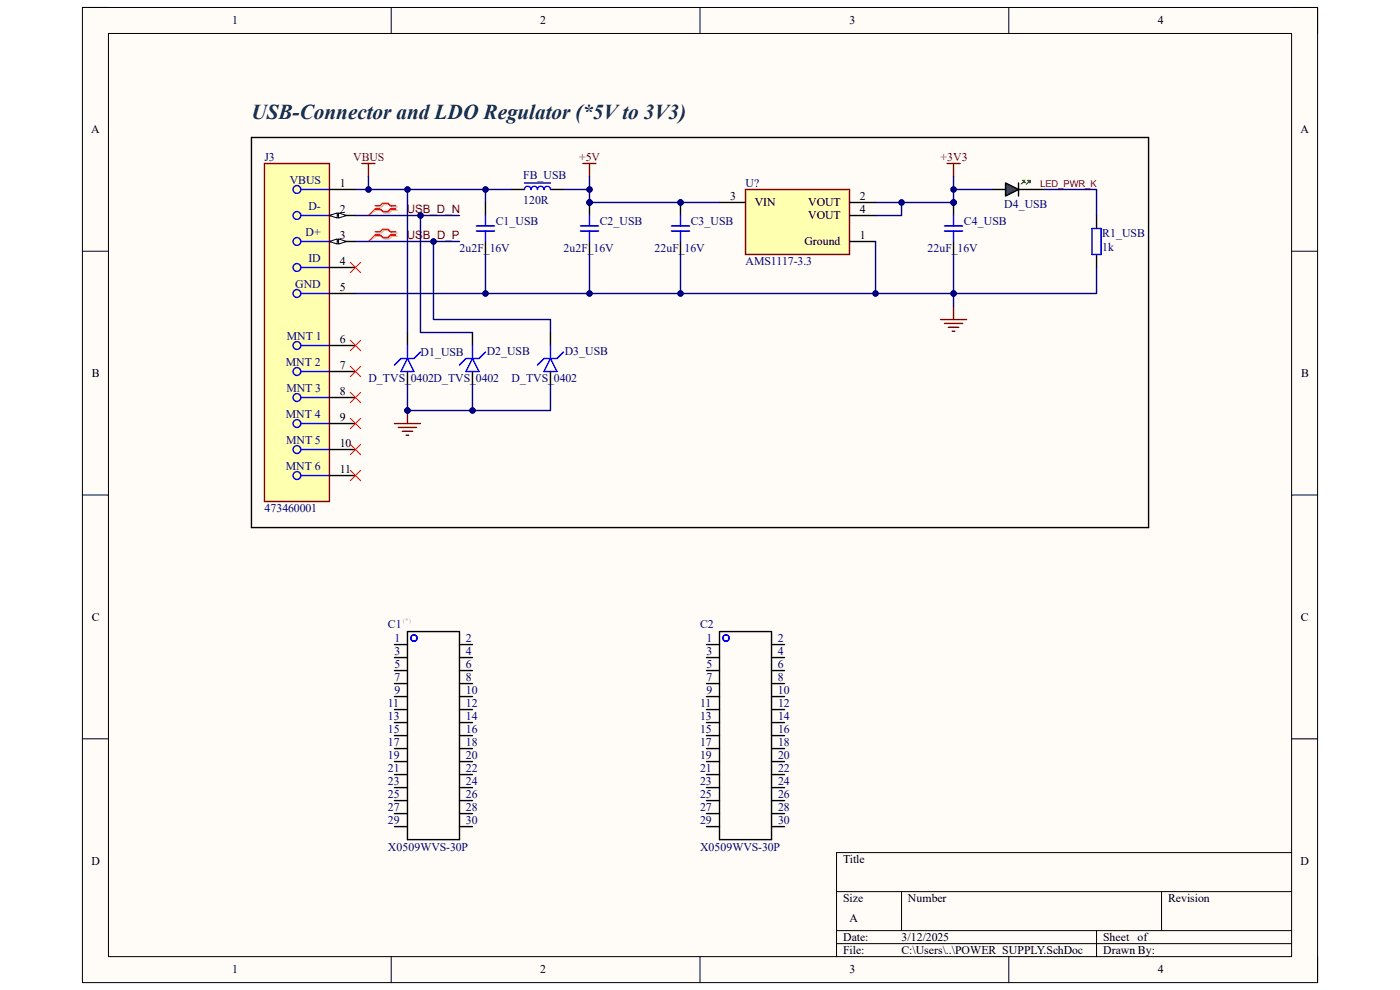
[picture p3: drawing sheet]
<svg xmlns="http://www.w3.org/2000/svg" width="297mm" height="210mm" viewBox="0 0 297 210" stroke-linecap="round" stroke-linejoin="round" font-family="sans-serif">
<path d="M17.5 1.6h262v206.8h-262z" fill-rule="evenodd" fill="#fffcf8"/>
<path d="M17.5 1.6h262v206.8h-262z" fill="none" stroke="#000" stroke-width=".21"/>
<path d="M23 7.1h251v195.8h-251z" fill-rule="evenodd" fill="#fffcf8"/>
<g fill="none" stroke="#000" stroke-width=".21">
<path d="M17.5 1.6h5.5M23 7.1h251v195.8h-251zM83 1.6v5.5M148.5 1.6v5.5M214 1.6v5.5M274 1.6h5.5v5.5M17.5 53.3h5.5M274 53.3h5.5M17.5 105h5.5M274 105h5.5M17.5 156.7h5.5M274 156.7h5.5"/>
<path d="M177.5 189.1h96.5M177.5 197.4h96.5M191.3 189.1v8.3M232.6 197.4v5.5M246.4 189.1v8.3M274 180.9h-96.5v22M83 202.9v5.5M148.5 202.9v5.5M177.5 200.2h96.5M214 202.9v5.5M279.5 202.9v5.5"/>
</g>
<path d="M158.2 40.2h22v13.8h-22z" fill-rule="evenodd" fill="#ffffb0"/>
<path d="M158.2 40.2h22v13.8h-22z" fill="none" stroke="#800000" stroke-width=".3"/>
<path d="M152.6 43h5.6M180.2 43h5.5M180.2 45.7h5.5M180.2 51.2h5.5" fill="none" stroke="#000" stroke-width=".3"/>
<path d="M56.1 34.7h13.8v71.7h-13.8z" fill-rule="evenodd" fill="#ffffb0"/>
<path d="M56.1 34.7h13.8v71.7h-13.8z" fill="none" stroke="#800000" stroke-width=".3"/>
<g fill="none" stroke="#00f" stroke-width=".3">
<path d="M63.8 40.2h6.1M63.8 45.7h6.1M63.8 51.2h6.1M63.8 56.7h6.1M63.8 62.3h6.1M63.8 73.3h6.1M63.8 78.8h6.1M63.8 84.3h6.1M63.8 89.8h6.1M63.8 95.4h6.1M63.8 100.9h6.1"/>
<circle cx="63" cy="56.7" r=".83"/>
<circle cx="63" cy="40.2" r=".83"/>
<circle cx="63" cy="51.2" r=".83"/>
<circle cx="63" cy="45.7" r=".83"/>
<circle cx="63" cy="78.8" r=".83"/>
<circle cx="63" cy="62.3" r=".83"/>
<circle cx="63" cy="73.3" r=".83"/>
<circle cx="63" cy="84.3" r=".83"/>
<circle cx="63" cy="89.8" r=".83"/>
<circle cx="63" cy="95.4" r=".83"/>
<circle cx="63" cy="100.9" r=".83"/>
</g>
<path d="M69.9 40.2h5.5M69.9 45.7h5.5" fill="none" stroke="#000" stroke-width=".3"/>
<path d="M69.9 45.7l1.6-.5v1.1z" fill="#f8fcff"/>
<path d="M69.9 45.7l1.6-.5v1.1z" fill="none" stroke="#000" stroke-width=".21"/>
<path d="M71.8 45.2l1.7 .5-1.7 .6z" fill="#f8fcff"/>
<path d="M71.8 45.2l1.7 .5-1.7 .6z" fill="none" stroke="#000" stroke-width=".21"/>
<path d="M69.9 51.2h5.5" fill="none" stroke="#000" stroke-width=".3"/>
<path d="M69.9 51.2l1.6-.5v1.1z" fill="#f8fcff"/>
<path d="M69.9 51.2l1.6-.5v1.1z" fill="none" stroke="#000" stroke-width=".21"/>
<path d="M71.8 50.7l1.7 .5-1.7 .6z" fill="#f8fcff"/>
<path d="M71.8 50.7l1.7 .5-1.7 .6z" fill="none" stroke="#000" stroke-width=".21"/>
<path d="M69.9 56.7h5.5M103 43v2.7M103 51.2v2.8M108.5 40.2h2.8M116.8 40.2h2.7M69.9 62.3h5.5M69.9 73.3h5.5M69.9 78.8h5.5M69.9 84.3h5.5M69.9 89.8h5.5M69.9 95.4h5.5M69.9 100.9h5.5" fill="none" stroke="#000" stroke-width=".3"/>
<g fill="none" stroke="#f00" stroke-width=".21">
<path d="M74.3 55.6l2.2 2.2M76.5 55.6l-2.2 2.2M74.3 72.2l2.2 2.2M74.3 77.7l2.2 2.2M76.5 72.2l-2.2 2.2M76.5 77.7l-2.2 2.2M74.3 83.2l2.2 2.2M74.3 88.7l2.2 2.2M74.3 94.3l2.2 2.2M74.3 99.8l2.2 2.2M76.5 83.2l-2.2 2.2M76.5 88.7l-2.2 2.2"/>
<path d="M76.5 94.3l-2.2 2.2M76.5 99.8l-2.2 2.2"/>
</g>
<path d="M76.8 34.7h2.7M78.2 34.7v2.7M199.5 67.8h5.6M200.4 68.6h3.8M201.2 69.4h2.2M202 70.3h.6M202.3 65v2.8" fill="none" stroke="#800000" stroke-width=".3"/>
<path d="M111.3 38.8h5.5M101.1 49h3.8M101.1 47.9h3.8M103 45.7v2.2M103 49v2.2M111.3 40.2a.69 .69 0 0 1 .7-.7 .69 .69 0 0 1 .6 .7 .69 .69 0 0 1 .7-.7 .69 .69 0 0 1 .7 .7 .69 .69 0 0 1 .7-.7 .69 .69 0 0 1 .7 .7 .69 .69 0 0 1 .7-.7 .69 .69 0 0 1 .7 .7" fill="none" stroke="#00f" stroke-width=".3"/>
<circle cx="125.1" cy="43" r=".56" fill="#000080"/>
<circle cx="125.1" cy="43" r=".56" fill="none" stroke="#000080" stroke-width=".21"/>
<path d="M125.1 43v2.7M125.1 51.2v2.8" fill="none" stroke="#000" stroke-width=".3"/>
<circle cx="125.1" cy="43" r=".56" fill="#000080"/>
<circle cx="125.1" cy="43" r=".56" fill="none" stroke="#000080" stroke-width=".21"/>
<path d="M123.1 49h3.9M123.1 47.9h3.9M125.1 45.7v2.2M125.1 49v2.2" fill="none" stroke="#00f" stroke-width=".3"/>
<path d="M123.7 34.7h2.7M125.1 34.7v2.7" fill="none" stroke="#800000" stroke-width=".3"/>
<path d="M79.8 43.9h1.1l.6-.5h1.1l.5 .5h1.1M79.8 44.6h1.1l.6 .6h1.1l.5-.6h1.1M79.8 49.4h1.1l.6-.5h1.1l.5 .5h1.1M79.8 50.1h1.1l.6 .6h1.1l.5-.6h1.1" fill="none" stroke="#d0a19e" stroke-width=".3"/>
<path d="M79.8 44.6l-1.6 1.1M79.8 50.1l-1.6 1.1" fill="none" stroke="#d0a19e" stroke-width=".21"/>
<path d="M79.5 43.6h1.2l.5-.5h1.1l.6 .5h1.1M79.5 44.3h1.2l.5 .6h1.1l.6-.6h1.1M79.5 49.2h1.2l.5-.6h1.1l.6 .6h1.1M79.5 49.9h1.2l.5 .5h1.1l.6-.5h1.1" fill="none" stroke="#f00" stroke-width=".3"/>
<path d="M79.5 44.3l-1.3 1.4M79.5 49.9l-1.3 1.3" fill="none" stroke="#f00" stroke-width=".21"/>
<circle cx="144.4" cy="43" r=".56" fill="#000080"/>
<circle cx="144.4" cy="43" r=".56" fill="none" stroke="#000080" stroke-width=".21"/>
<path d="M144.4 43v2.7M144.4 51.2v2.8" fill="none" stroke="#000" stroke-width=".3"/>
<circle cx="144.4" cy="43" r=".56" fill="#000080"/>
<circle cx="144.4" cy="43" r=".56" fill="none" stroke="#000080" stroke-width=".21"/>
<path d="M142.4 49h3.9M142.4 47.9h3.9M144.4 45.7v2.2M144.4 49v2.2" fill="none" stroke="#00f" stroke-width=".3"/>
<circle cx="202.3" cy="43" r=".56" fill="#000080"/>
<circle cx="202.3" cy="43" r=".56" fill="none" stroke="#000080" stroke-width=".21"/>
<path d="M202.3 43v2.7M202.3 51.2v2.8" fill="none" stroke="#000" stroke-width=".3"/>
<circle cx="202.3" cy="43" r=".56" fill="#000080"/>
<circle cx="202.3" cy="43" r=".56" fill="none" stroke="#000080" stroke-width=".21"/>
<path d="M200.4 49h3.8M200.4 47.9h3.8M202.3 45.7v2.2M202.3 49v2.2" fill="none" stroke="#00f" stroke-width=".3"/>
<path d="M200.9 34.7h2.8M202.3 34.7v2.7" fill="none" stroke="#800000" stroke-width=".3"/>
<path d="M216.1 38.8v2.8M210.6 40.2h2.7M216.1 40.2h2.7" fill="none" stroke="#000" stroke-width=".3"/>
<path d="M213.3 38.8l2.8 1.4-2.8 1.4z" fill-rule="evenodd" fill="#0f0"/>
<path d="M213.3 38.8l2.8 1.4-2.8 1.4zM218.8 40.2h2.8" fill="none" stroke="#000" stroke-width=".3"/>
<path d="M216.9 38.3h.6v.5z" fill="#0f0"/>
<path d="M216.9 38.3h.6v.5zM217.2 38.5l-.6 .6" fill="none" stroke="#0f0" stroke-width=".3"/>
<path d="M218 38.3h.6v.5z" fill="#0f0"/>
<path d="M218 38.3h.6v.5zM218.3 38.5l-.6 .6" fill="none" stroke="#0f0" stroke-width=".3"/>
<path d="M232.6 45.7v2.8M232.6 54v2.7M86.4 70.5v2.8M86.4 78.8v2.8M100.2 70.5v2.8M100.2 78.8v2.8M116.8 70.5v2.8M116.8 78.8v2.8" fill="none" stroke="#000" stroke-width=".3"/>
<path d="M231.7 48.5h1.9v5.5h-1.9zM86.4 76.1l1.4 2.7h-2.7zM86.4 73.3v2.8M89.2 74.7l-1.4 1.4h-2.7l-1.4 1.3M100.2 76.1l1.4 2.7h-2.7zM100.2 73.3v2.8M103 74.7l-1.4 1.4h-2.7l-1.4 1.3M116.8 76.1l1.4 2.7h-2.8zM116.8 73.3v2.8M119.5 74.7l-1.3 1.4h-2.8l-1.4 1.3" fill="none" stroke="#00f" stroke-width=".3"/>
<path d="M83.7 89.8h5.5M84.5 90.7h3.9M85.3 91.5h2.2M86.2 92.3h.5M86.4 87.1v2.7" fill="none" stroke="#800000" stroke-width=".3"/>
<circle cx="86.4" cy="87.1" r=".56" fill="#000080"/>
<circle cx="86.4" cy="87.1" r=".56" fill="none" stroke="#000080" stroke-width=".21"/>
<g fill="none" stroke="#000" stroke-width=".3">
<path d="M53.3 29.2h190.4v82.7h-190.4zM83.7 136.7h2.7M83.7 139.5h2.7M86.4 134h11.1v44.1h-11.1zM97.5 136.7h2.7M97.5 139.5h2.7M149.9 136.7h2.7M149.9 139.5h2.7M152.6 134h11.1v44.1h-11.1zM163.7 136.7h2.7M163.7 139.5h2.7M83.7 142.3h2.7"/>
<path d="M83.7 145h2.7M83.7 147.8h2.7M83.7 150.5h2.7M83.7 153.3h2.7M83.7 156h2.7M83.7 158.8h2.7M97.5 142.3h2.7M97.5 145h2.7M97.5 147.8h2.7M97.5 150.5h2.7M97.5 153.3h2.7M97.5 156h2.7"/>
<path d="M97.5 158.8h2.7M149.9 142.3h2.7M149.9 145h2.7M149.9 147.8h2.7M149.9 150.5h2.7M149.9 153.3h2.7M149.9 156h2.7M149.9 158.8h2.7M163.7 142.3h2.7M163.7 145h2.7M163.7 147.8h2.7M163.7 150.5h2.7"/>
<path d="M163.7 153.3h2.7M163.7 156h2.7M163.7 158.8h2.7M83.7 161.6h2.7M83.7 164.3h2.7M83.7 167.1h2.7M83.7 169.8h2.7M83.7 172.6h2.7M83.7 175.4h2.7M97.5 161.6h2.7M97.5 164.3h2.7M97.5 167.1h2.7"/>
<path d="M97.5 169.8h2.7M97.5 172.6h2.7M97.5 175.4h2.7M149.9 161.6h2.7M149.9 164.3h2.7M149.9 167.1h2.7M149.9 169.8h2.7M149.9 172.6h2.7M149.9 175.4h2.7M163.7 161.6h2.7M163.7 164.3h2.7M163.7 167.1h2.7"/>
<path d="M163.7 169.8h2.7M163.7 172.6h2.7M163.7 175.4h2.7"/>
</g>
<g fill="none" stroke="#00f" stroke-width=".3">
<circle cx="87.8" cy="135.4" r=".66"/>
<circle cx="154" cy="135.4" r=".66"/>
</g>
<path d="M75.4 62.3h126.9v2.7" fill="none" stroke="#000080" stroke-width=".3"/>
<circle cx="202.3" cy="62.3" r=".56" fill="#000080"/>
<circle cx="202.3" cy="62.3" r=".56" fill="none" stroke="#000080" stroke-width=".21"/>
<circle cx="185.7" cy="62.3" r=".56" fill="#000080"/>
<circle cx="185.7" cy="62.3" r=".56" fill="none" stroke="#000080" stroke-width=".21"/>
<circle cx="144.4" cy="62.3" r=".56" fill="#000080"/>
<circle cx="144.4" cy="62.3" r=".56" fill="none" stroke="#000080" stroke-width=".21"/>
<circle cx="125.1" cy="62.3" r=".56" fill="#000080"/>
<circle cx="125.1" cy="62.3" r=".56" fill="none" stroke="#000080" stroke-width=".21"/>
<circle cx="103" cy="62.3" r=".56" fill="#000080"/>
<circle cx="103" cy="62.3" r=".56" fill="none" stroke="#000080" stroke-width=".21"/>
<path d="M78.2 37.4v2.8h-2.8" fill="none" stroke="#000080" stroke-width=".3"/>
<circle cx="78.2" cy="40.2" r=".56" fill="#000080"/>
<circle cx="78.2" cy="40.2" r=".56" fill="none" stroke="#000080" stroke-width=".21"/>
<path d="M78.2 40.2h30.3" fill="none" stroke="#000080" stroke-width=".3"/>
<circle cx="103" cy="40.2" r=".56" fill="#000080"/>
<circle cx="103" cy="40.2" r=".56" fill="none" stroke="#000080" stroke-width=".21"/>
<circle cx="86.4" cy="40.2" r=".56" fill="#000080"/>
<circle cx="86.4" cy="40.2" r=".56" fill="none" stroke="#000080" stroke-width=".21"/>
<circle cx="78.2" cy="40.2" r=".56" fill="#000080"/>
<circle cx="78.2" cy="40.2" r=".56" fill="none" stroke="#000080" stroke-width=".21"/>
<path d="M119.5 40.2h5.6v2.8" fill="none" stroke="#000080" stroke-width=".3"/>
<circle cx="125.1" cy="40.2" r=".56" fill="#000080"/>
<circle cx="125.1" cy="40.2" r=".56" fill="none" stroke="#000080" stroke-width=".21"/>
<circle cx="125.1" cy="43" r=".56" fill="#000080"/>
<circle cx="125.1" cy="43" r=".56" fill="none" stroke="#000080" stroke-width=".21"/>
<path d="M103 54v8.3" fill="none" stroke="#000080" stroke-width=".3"/>
<circle cx="103" cy="62.3" r=".56" fill="#000080"/>
<circle cx="103" cy="62.3" r=".56" fill="none" stroke="#000080" stroke-width=".21"/>
<path d="M103 40.2v2.8" fill="none" stroke="#000080" stroke-width=".3"/>
<circle cx="103" cy="40.2" r=".56" fill="#000080"/>
<circle cx="103" cy="40.2" r=".56" fill="none" stroke="#000080" stroke-width=".21"/>
<path d="M125.1 37.4v2.8" fill="none" stroke="#000080" stroke-width=".3"/>
<circle cx="125.1" cy="40.2" r=".56" fill="#000080"/>
<circle cx="125.1" cy="40.2" r=".56" fill="none" stroke="#000080" stroke-width=".21"/>
<path d="M75.4 45.7h22.1" fill="none" stroke="#000080" stroke-width=".3"/>
<circle cx="89.2" cy="45.7" r=".56" fill="#000080"/>
<circle cx="89.2" cy="45.7" r=".56" fill="none" stroke="#000080" stroke-width=".21"/>
<path d="M75.4 51.2h22.1" fill="none" stroke="#000080" stroke-width=".3"/>
<circle cx="92" cy="51.2" r=".56" fill="#000080"/>
<circle cx="92" cy="51.2" r=".56" fill="none" stroke="#000080" stroke-width=".21"/>
<path d="M125.1 43h27.5" fill="none" stroke="#000080" stroke-width=".3"/>
<circle cx="144.4" cy="43" r=".56" fill="#000080"/>
<circle cx="144.4" cy="43" r=".56" fill="none" stroke="#000080" stroke-width=".21"/>
<circle cx="125.1" cy="43" r=".56" fill="#000080"/>
<circle cx="125.1" cy="43" r=".56" fill="none" stroke="#000080" stroke-width=".21"/>
<path d="M185.7 43h16.6" fill="none" stroke="#000080" stroke-width=".3"/>
<circle cx="191.3" cy="43" r=".56" fill="#000080"/>
<circle cx="191.3" cy="43" r=".56" fill="none" stroke="#000080" stroke-width=".21"/>
<circle cx="202.3" cy="43" r=".56" fill="#000080"/>
<circle cx="202.3" cy="43" r=".56" fill="none" stroke="#000080" stroke-width=".21"/>
<path d="M191.3 43v2.7h-5.6" fill="none" stroke="#000080" stroke-width=".3"/>
<circle cx="191.3" cy="43" r=".56" fill="#000080"/>
<circle cx="191.3" cy="43" r=".56" fill="none" stroke="#000080" stroke-width=".21"/>
<path d="M185.7 51.2v11.1" fill="none" stroke="#000080" stroke-width=".3"/>
<circle cx="185.7" cy="62.3" r=".56" fill="#000080"/>
<circle cx="185.7" cy="62.3" r=".56" fill="none" stroke="#000080" stroke-width=".21"/>
<path d="M202.3 37.4v5.6" fill="none" stroke="#000080" stroke-width=".3"/>
<circle cx="202.3" cy="43" r=".56" fill="#000080"/>
<circle cx="202.3" cy="43" r=".56" fill="none" stroke="#000080" stroke-width=".21"/>
<circle cx="202.3" cy="40.2" r=".56" fill="#000080"/>
<circle cx="202.3" cy="40.2" r=".56" fill="none" stroke="#000080" stroke-width=".21"/>
<path d="M221.6 40.2h11v5.5M232.6 56.7v5.6h-30.3" fill="none" stroke="#000080" stroke-width=".3"/>
<circle cx="202.3" cy="62.3" r=".56" fill="#000080"/>
<circle cx="202.3" cy="62.3" r=".56" fill="none" stroke="#000080" stroke-width=".21"/>
<path d="M202.3 40.2h8.3" fill="none" stroke="#000080" stroke-width=".3"/>
<circle cx="202.3" cy="40.2" r=".56" fill="#000080"/>
<circle cx="202.3" cy="40.2" r=".56" fill="none" stroke="#000080" stroke-width=".21"/>
<path d="M125.1 54v8.3" fill="none" stroke="#000080" stroke-width=".3"/>
<circle cx="125.1" cy="62.3" r=".56" fill="#000080"/>
<circle cx="125.1" cy="62.3" r=".56" fill="none" stroke="#000080" stroke-width=".21"/>
<path d="M144.4 54v8.3" fill="none" stroke="#000080" stroke-width=".3"/>
<circle cx="144.4" cy="62.3" r=".56" fill="#000080"/>
<circle cx="144.4" cy="62.3" r=".56" fill="none" stroke="#000080" stroke-width=".21"/>
<path d="M202.3 54v8.3" fill="none" stroke="#000080" stroke-width=".3"/>
<circle cx="202.3" cy="62.3" r=".56" fill="#000080"/>
<circle cx="202.3" cy="62.3" r=".56" fill="none" stroke="#000080" stroke-width=".21"/>
<path d="M86.4 40.2v30.3" fill="none" stroke="#000080" stroke-width=".3"/>
<circle cx="86.4" cy="40.2" r=".56" fill="#000080"/>
<circle cx="86.4" cy="40.2" r=".56" fill="none" stroke="#000080" stroke-width=".21"/>
<path d="M86.4 81.6v5.5" fill="none" stroke="#000080" stroke-width=".3"/>
<circle cx="86.4" cy="87.1" r=".56" fill="#000080"/>
<circle cx="86.4" cy="87.1" r=".56" fill="none" stroke="#000080" stroke-width=".21"/>
<path d="M89.2 45.7v24.8h11" fill="none" stroke="#000080" stroke-width=".3"/>
<circle cx="89.2" cy="45.7" r=".56" fill="#000080"/>
<circle cx="89.2" cy="45.7" r=".56" fill="none" stroke="#000080" stroke-width=".21"/>
<path d="M92 51.2v16.6h24.8v2.7" fill="none" stroke="#000080" stroke-width=".3"/>
<circle cx="92" cy="51.2" r=".56" fill="#000080"/>
<circle cx="92" cy="51.2" r=".56" fill="none" stroke="#000080" stroke-width=".21"/>
<path d="M116.8 81.6v5.5h-30.4" fill="none" stroke="#000080" stroke-width=".3"/>
<circle cx="100.2" cy="87.1" r=".56" fill="#000080"/>
<circle cx="100.2" cy="87.1" r=".56" fill="none" stroke="#000080" stroke-width=".21"/>
<circle cx="86.4" cy="87.1" r=".56" fill="#000080"/>
<circle cx="86.4" cy="87.1" r=".56" fill="none" stroke="#000080" stroke-width=".21"/>
<path d="M100.2 81.6v5.5" fill="none" stroke="#000080" stroke-width=".3"/>
<circle cx="100.2" cy="87.1" r=".56" fill="#000080"/>
<circle cx="100.2" cy="87.1" r=".56" fill="none" stroke="#000080" stroke-width=".21"/>
<text font-size="4.5" fill="#0c343d" x="53.3" y="25.1">USB-Connector and LDO Regulator (*5V to 3V3)</text>
<g font-size="2.5">
<text x="49.3" y="5.2">1</text>
<text x="114.6" y="5.2">2</text>
<text x="180.2" y="5.2">3</text>
<text x="245.6" y="5.2">4</text>
<text x="19.3" y="28.3">A</text>
<text x="275.9" y="28.3">A</text>
<text x="72.1" y="39.6">1</text>
<text x="72.1" y="45.2">2</text>
<text x="154.9" y="42.4">3</text>
<text x="160.1" y="43.8">VIN</text>
<text x="171.4" y="43.8">VOUT</text>
<text x="171.4" y="46.5">VOUT</text>
<text x="182.4" y="42.4">2</text>
<text x="182.4" y="45.2">4</text>
<text x="72.1" y="50.7">3</text>
<text x="170.7" y="52.1">Ground</text>
<text x="182.4" y="50.7">1</text>
<text x="72.1" y="56.2">4</text>
<text x="72.1" y="61.7">5</text>
<text x="72.1" y="72.7">6</text>
<text x="19.5" y="80">B</text>
<text x="72.1" y="78.3">7</text>
<text x="72.1" y="83.8">8</text>
<text x="276" y="80">B</text>
<text x="72.1" y="89.3">9</text>
<text x="72.1" y="94.8">10</text>
<text x="72.1" y="100.3">11</text>
<text x="19.5" y="131.7">C</text>
<text x="276" y="131.7">C</text>
<text x="19.4" y="183.4">D</text>
<text x="178.9" y="183">Title</text>
<text x="275.9" y="183.4">D</text>
<text x="178.9" y="191.3">Size</text>
<text x="192.6" y="191.3">Number</text>
<text x="247.8" y="191.3">Revision</text>
<text x="180.2" y="195.5">A</text>
<text x="178.9" y="199.6">Date:</text>
<text x="178.9" y="202.4">File:</text>
<text x="191.3" y="199.6">3/12/2025</text>
<text x="191.3" y="202.4">C:\Users\..\POWER_SUPPLY.SchDoc</text>
<text x="234" y="202.4">Drawn By:</text>
<text x="234" y="199.6">Sheet</text>
<text x="241.4" y="199.6">of</text>
<text x="49.3" y="206.5">1</text>
<text x="114.6" y="206.5">2</text>
<text x="180.2" y="206.5">3</text>
<text x="245.6" y="206.5">4</text>
</g>
<g font-size="2.5" fill="#000080">
<text x="56.1" y="34.1">J3</text>
<text x="61.5" y="39.1">VBUS</text>
<text x="111" y="38">FB_USB</text>
<text x="158.2" y="39.6">U?</text>
<text x="65.4" y="44.6">D-</text>
<text x="105.2" y="47.6">C1_USB</text>
<text x="111" y="43.2">120R</text>
<text x="127.3" y="47.6">C2_USB</text>
<text x="146.6" y="47.6">C3_USB</text>
<text x="204.5" y="47.6">C4_USB</text>
<text x="213.1" y="44.1">D4_USB</text>
<text x="64.8" y="50.1">D+</text>
<text x="97.5" y="53.4">2u2F_16V</text>
<text x="119.5" y="53.4">2u2F_16V</text>
<text x="138.9" y="53.4">22uF_16V</text>
<text x="196.8" y="53.4">22uF_16V</text>
<text x="233.8" y="50.4">R1_USB</text>
<text x="233.8" y="53.2">1k</text>
<text x="65.4" y="55.6">ID</text>
<text x="158.2" y="56.2">AMS1117-3.3</text>
<text x="62.7" y="61.2">GND</text>
<text x="60.7" y="77.7">MNT 2</text>
<text x="60.9" y="72.2">MNT 1</text>
<text x="89.2" y="75.5">D1_USB</text>
<text x="103.3" y="75.2">D2_USB</text>
<text x="119.8" y="75.2">D3_USB</text>
<text x="60.7" y="83.2">MNT 3</text>
<text x="78.1" y="81">D_TVS_0402D_TVS_0402</text>
<text x="108.5" y="81">D_TVS_0402</text>
<text x="60.7" y="88.7">MNT 4</text>
<text x="60.7" y="94.2">MNT 5</text>
<text x="60.7" y="99.8">MNT 6</text>
<text x="56.1" y="108.6">473460001</text>
<text x="82.3" y="133.1">C1</text>
<text x="83.7" y="136.2">1</text>
<text x="98.9" y="136.2">2</text>
<text x="148.5" y="133.1">C2</text>
<text x="149.9" y="136.2">1</text>
<text x="165" y="136.2">2</text>
<text x="83.7" y="138.9">3</text>
<text x="83.7" y="141.7">5</text>
<text x="98.9" y="138.9">4</text>
<text x="98.9" y="141.7">6</text>
<text x="149.9" y="138.9">3</text>
<text x="149.9" y="141.7">5</text>
<text x="165" y="138.9">4</text>
<text x="165" y="141.7">6</text>
<text x="82.3" y="150">11</text>
<text x="83.7" y="144.4">7</text>
<text x="83.7" y="147.2">9</text>
<text x="98.9" y="144.4">8</text>
<text x="98.9" y="147.2">10</text>
<text x="98.9" y="150">12</text>
<text x="148.5" y="150">11</text>
<text x="149.9" y="144.4">7</text>
<text x="149.9" y="147.2">9</text>
<text x="165" y="144.4">8</text>
<text x="165" y="147.2">10</text>
<text x="165.1" y="150">12</text>
<text x="82.3" y="152.7">13</text>
<text x="82.3" y="155.5">15</text>
<text x="98.9" y="152.7">14</text>
<text x="98.9" y="155.5">16</text>
<text x="148.5" y="152.7">13</text>
<text x="148.5" y="155.5">15</text>
<text x="165.1" y="152.7">14</text>
<text x="165.1" y="155.5">16</text>
<text x="82.3" y="158.2">17</text>
<text x="82.3" y="161">19</text>
<text x="98.8" y="158.2">18</text>
<text x="98.8" y="161">20</text>
<text x="148.5" y="158.2">17</text>
<text x="148.5" y="161">19</text>
<text x="165.1" y="158.2">18</text>
<text x="165.1" y="161">20</text>
<text x="82.3" y="163.7">21</text>
<text x="82.3" y="166.5">23</text>
<text x="98.8" y="163.7">22</text>
<text x="98.8" y="166.5">24</text>
<text x="148.5" y="163.7">21</text>
<text x="148.5" y="166.5">23</text>
<text x="165.1" y="163.7">22</text>
<text x="165.1" y="166.5">24</text>
<text x="82.3" y="169.3">25</text>
<text x="82.3" y="172">27</text>
<text x="98.8" y="169.3">26</text>
<text x="98.8" y="172">28</text>
<text x="148.5" y="169.3">25</text>
<text x="148.5" y="172">27</text>
<text x="165.1" y="169.3">26</text>
<text x="165.1" y="172">28</text>
<text x="82.3" y="174.8">29</text>
<text x="98.8" y="174.8">30</text>
<text x="148.5" y="174.8">29</text>
<text x="165.1" y="174.8">30</text>
<text x="82.3" y="180.6">X0509WVS-30P</text>
<text x="148.5" y="180.6">X0509WVS-30P</text>
</g>
<g font-size="2.5" fill="#800000">
<text x="74.9" y="34.1">VBUS</text>
<text x="122.9" y="34.1">+5V</text>
<text x="199.6" y="34.1">+3V3</text>
<text x="86.3" y="45.2">USB_D_N</text>
<text x="86.3" y="50.7">USB_D_P</text>
</g>
<text font-size="2" fill="#800000" x="220.7" y="39.8">LED_PWR_K</text>
<text font-size="1.5" fill="#b2b0d4" x="85.5" y="132.2">(*)</text>
</svg>
